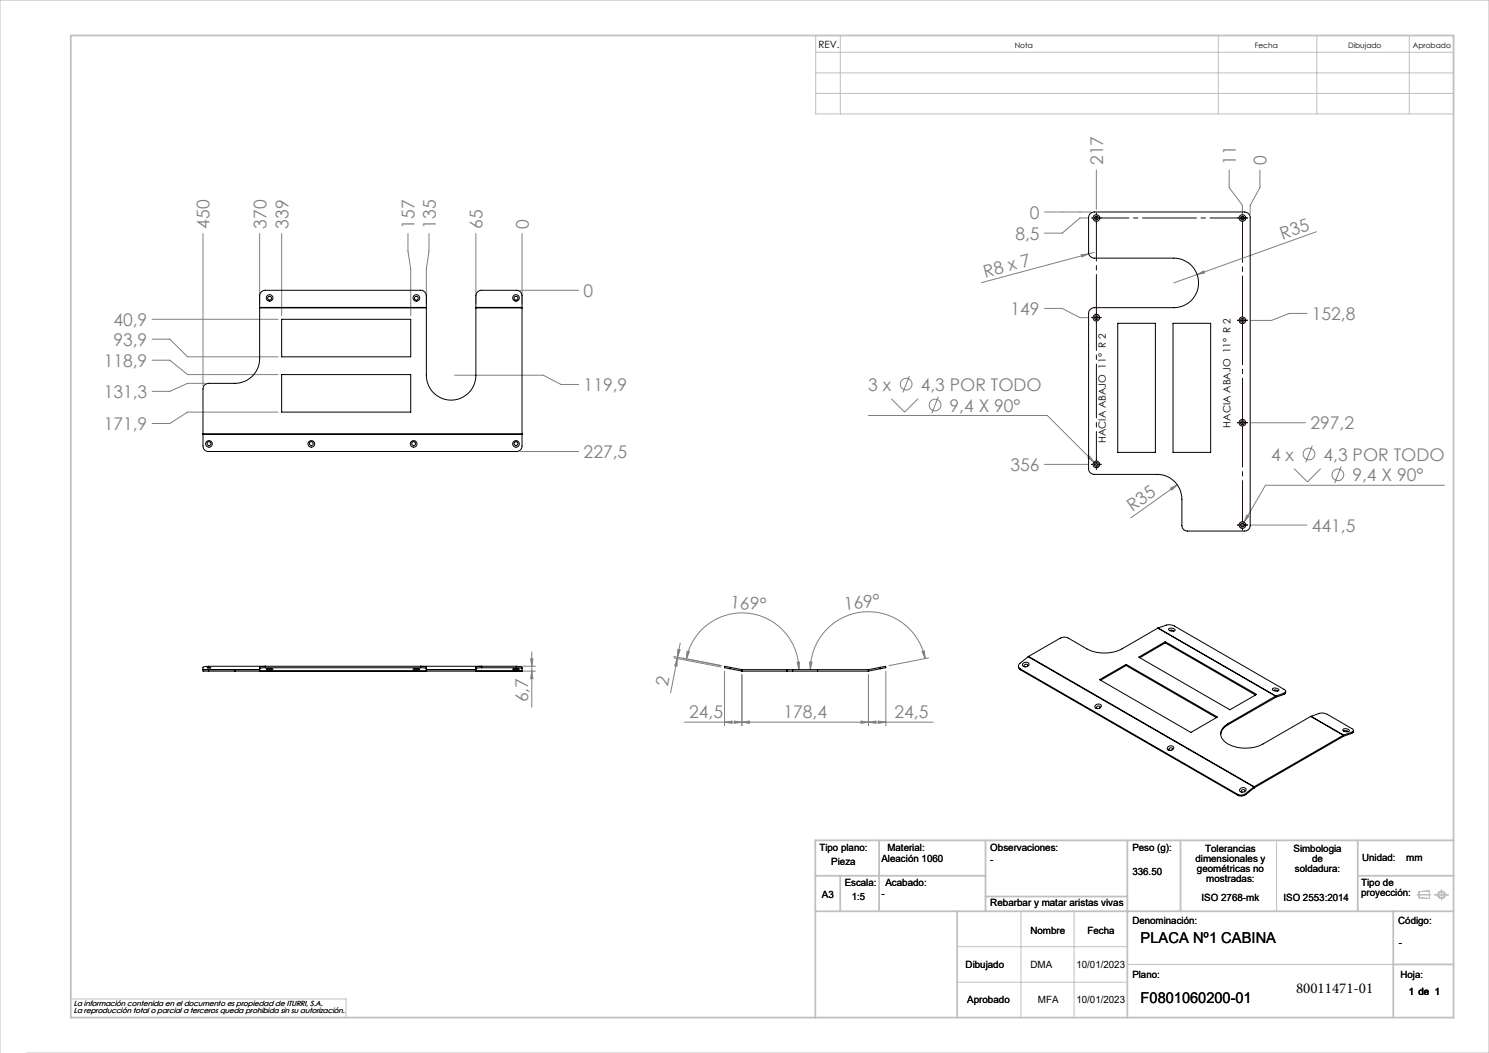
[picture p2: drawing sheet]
<svg xmlns="http://www.w3.org/2000/svg" width="420mm" height="297mm" viewBox="0 0 420 297" stroke-linecap="round" stroke-linejoin="round" font-family="sans-serif">
<g fill="none" stroke="#c0c0c0" stroke-width=".28">
<path d="M230.1 10h179.9v22.1h-179.9zM230.1 14.7h179.9M237 10v22.1M343.6 10v22.1M371.4 10v22.1M397.5 10v22.1M230.1 20.6h179.9M230.1 26.3h179.9M209.1 189.3h.1M209.4 189.3h.1M244.8 189.3h.1M245.1 189.3h.1"/>
<path d="M360.1 237v20M288 257v30M303 257v30M399.7 252.4h3.8M400.3 251.5l2.9-.2v2.1l-2.9-.2zM404.6 252.4h4M406.6 251v2.8M270 267h48M270 277h48M318 272h75M0 297v-297h420v297h-412.5M20 281.8h77.6v5.2"/>
<circle cx="406.6" cy="252.4" r=".86"/>
<circle cx="406.6" cy="252.4" r="1.07"/>
</g>
<g fill="none" stroke="#c0c0c0" stroke-width=".5">
<path d="M20 10h390v277h-390zM248 237v20M278 237v20M318 237v50M333 237v20M383 237v20M410 237h-180v50M230 257h180M230 247h48M237 247v10M270 257v30M278 252.9h40"/>
<path d="M383 247h27M393 257v30M393 272h17"/>
</g>
<g fill="none" stroke="#808080" stroke-width=".28">
<path d="M294.6 59.8h13.1M309.2 47.9v11.2M346.7 47.9v5l3.7 5v2.6M355.4 47.9v5l-2.8 5v2.5M57.3 65.9v42.8M73.2 65.9v19.8M79.4 65.9v23.1M115.1 65.9v5l.8 5v13.1M121 65.9v5l-.7 5v9.8M134.2 65.9v19.8M147.2 65.9v19.8M305 71.9l2.1-.3-1.9 .9z"/>
<path d="M306.8 61.5h-2.2l-5 4.3h-5M307.1 71.6l-30.2 8.1M308.6 71.2l-1.5 .4M337.7 77.4l1.8-1 .3 .6zM337.7 77.4l-6.6 2.4M371.3 65.4l-33.6 12M42.9 90.1h35.6M42.9 95.7h5l5 4.9h25.6M146.6 81.9h16.6M294.6 87h5l5 2.6h2.2M368.7 88.4h-5.1l-4.9 2h-5.8M42.9 101.6h5l5 4.1h25.6"/>
<path d="M57.9 108.1h-5l-5 2.3h-5M78.5 116.2h-25.6l-5 3.2h-5M128.2 105.8h25l5.1 2.6h4.9M244.9 117.2h50.5l13.2 13.1M251.4 112.5l3.8 3.7 3.7-3.7M256.5 106l-1.8 4.7M264.7 111.9l-1.9 4.7M352.9 119.2h15.3M146.6 127.3h16.6M294.6 131h12.2M306.8 129.1l.5-.5 1.3 1.7zM308.6 130.3l1.3 1.4"/>
<path d="M330.2 137.7l1.9-1-1.5 1.5zM332.1 136.7l-13.2 9.4M365 132.2l3.8 3.7 3.7-3.7M370.2 125.7l-1.9 4.7M378.3 131.6l-1.9 4.7M407.5 136.9h-50.6l-6 10.4M350.9 147.3l-.9 1.6M351.7 145.3l.5 .3-1.3 1.7zM352.9 148.1h15.8M135.3 189.3h15.7M146.6 187.9h4.4M149.7 185.8h.6l-.3 2.1z"/>
<path d="M150 183.9v15.6M150 189.3l.3 2.1h-.6zM190 185.6l13.4 2.5M190.1 185.2l13.3 2.5M191 185.7v2.2l-.7-.2zM191 185.7l-1.8 9.7M191.1 185.3l-.1 .4M191.2 183.2l.6 .1-.7 2zM191.9 181.4l-.8 3.9M193.6 185.8a16 16 0 0 1 17.2-12.8 16 16 0 0 1 14.5 15.9M193.8 183.7l.7 .2-.9 1.9zM204.4 189.3v15.4"/>
<path d="M209.3 190.3v14.4M224.9 186.8h.6l-.2 2.1zM228.4 186.8h.6l-.4 2.1zM245 190.3v14.4M249.9 189.3v15.4M260.1 183.8l.6-.2 .2 2.2zM260.9 185.8a16.3 16.3 0 0 0-17.6-13.2 16.3 16.3 0 0 0-14.7 16.3M261.9 185.6l-11.1 2.1M193 203.7h70.2M204.4 203.7l2.1-.3v.6zM207.2 203.4l2.1 .3-2.1 .3zM209.3 203.7l2.1-.3v.6z"/>
<path d="M242.9 203.4l2.1 .3-2.1 .3zM245 203.7l2.1-.3v.6zM247.8 203.4l2.1 .3-2.1 .3z"/>
<circle cx="255.6" cy="108.4" r="1.65"/>
<circle cx="263.7" cy="114.2" r="1.65"/>
<circle cx="369.2" cy="128" r="1.65"/>
<circle cx="377.4" cy="133.9" r="1.65"/>
</g>
<g fill="none" stroke="#300000" stroke-width=".28" stroke-dasharray="15.2 1.3 1.3 1.3">
<path d="M308.3 61.5h-.5M308.3 61.5h-.1M309.3 60.5v-.5M309.3 62.5v.4M309.3 61.5v-.5M309.3 61.5h-.5M309.3 61.5v.5M309.3 61.5h.5M309.3 60.5v-.1M310.3 61.5h.4M349.5 61.5h-.5M350.5 60.5v-.5"/>
<path d="M350.5 62.5v.4M351.5 61.5h.4M308.3 89.6h-.5M308.3 89.6h-.1M309.3 88.6v-.5M309.3 90.6v.4M309.3 89.6v-.5M309.3 89.6h-.5M309.3 89.6v.5M309.3 89.6h.5M310.3 89.6h.4M310.3 89.6h.1"/>
<path d="M349.5 90.3h-.5M350.5 89.3v-.4M350.5 91.3v.5M350.5 90.3v-.5M350.5 90.3h-.5M350.5 90.3v.5M350.5 90.3h.5M351.5 90.3h.4M349.5 119.2h-.5M350.5 118.2v-.4M350.5 119.2v-.5M350.5 119.2h-.5"/>
<path d="M350.5 119.2v.5M350.5 119.2h.5M351.5 119.2h.4M308.3 131h-.5M308.3 131h-.1M309.3 130v-.5M309.3 132v.4M309.3 131v-.5M309.3 131h-.5M309.3 131v.5M309.3 131h.5M309.3 132h.1"/>
<path d="M310.3 131h.4M310.3 131h.1M350.5 120.2v.5M349.5 148.1h-.5M350.5 147.1v-.5M350.5 149.1v.4M350.5 148.1v-.5M350.5 148.1h-.5M350.5 148.1v.5M350.5 148.1h.5M351.5 148.1h.4"/>
</g>
<path d="M350.5 89.3v-26.8M350.5 118.2v-26.9M350.5 147.1v-26.9" fill="none" stroke="#300000" stroke-width=".28" stroke-dasharray="15.2 1.3 1.3 1.3" stroke-dashoffset="3.7"/>
<path d="M310.3 61.5h39.2" fill="none" stroke="#300000" stroke-width=".28" stroke-dasharray="15.2 1.3 1.3 1.3" stroke-dashoffset="7.1"/>
<path d="M309.3 88.6v-26.1" fill="none" stroke="#300000" stroke-width=".28" stroke-dasharray="15.2 1.3 1.3 1.3" stroke-dashoffset="4.1"/>
<path d="M309.3 130v-39.4" fill="none" stroke="#300000" stroke-width=".28" stroke-dasharray="15.2 1.3 1.3 1.3" stroke-dashoffset="7"/>
<g fill="none" stroke="#300000" stroke-width=".28">
<path d="M308.8 61.5h.9M309.2 61v1M350 61.5h.9M350.4 61v1M308.8 89.6h.9M309.2 89.1v1M350 90.4h.9M350.4 89.8v1.1M350 119.2h.9M350.4 118.7v1M308.8 131h.9M309.2 130.5v1"/>
<path d="M350 148.1h.9M350.4 147.6v1"/>
</g>
<g fill="#808080">
<path d="M305 71.9l2.1-.3-1.9 .9z"/>
<path d="M337.7 77.4l1.8-1 .3 .6z"/>
<path d="M330.2 137.7l1.9-1-1.5 1.5z"/>
<path d="M207.2 203.4l2.1 .3-2.1 .3zM204.4 203.7l2.1-.3v.6z"/>
<path d="M245 203.7l2.1-.3v.6zM247.8 203.4l2.1 .3-2.1 .3z"/>
<path d="M209.3 203.7l2.1-.3v.6zM242.9 203.4l2.1 .3-2.1 .3z"/>
<path d="M224.9 186.8h.6l-.2 2.1zM193.8 183.7l.7 .2-.9 1.9z"/>
<path d="M306.8 129.1l1.8 1.2-1.3-1.7zM351.7 145.3l-.8 2 1.3-1.7z"/>
<path d="M260.1 183.8l.6-.2 .2 2.2zM228.4 186.8h.6l-.4 2.1z"/>
<path d="M191 185.7v2.2l-.7-.2zM191.2 183.2l.6 .1-.7 2z"/>
<path d="M150 189.3l.3 2.1h-.6zM149.7 185.8h.6l-.3 2.1z"/>
</g>
<g fill="none" stroke="#000" stroke-width=".28">
<path d="M307.5 60.3l1.1-.5h42.4a1.57 1.57 0 0 1 1.6 1.6v86.8a1.57 1.57 0 0 1-1.6 1.6h-16a1.57 1.57 0 0 1-1.6-1.6v-7.4a7 7 0 0 0-7-7h-17.8a1.63 1.63 0 0 1-1.5-1.6v-43.8a1.63 1.63 0 0 1 1.5-1.6h22.5a7 7 0 0 0 7-7 7 7 0 0 0-7-7h-22.5a1.63 1.63 0 0 1-1.5-1.6v-9.8zM73.2 86.9v14.2a7 7 0 0 1-6.9 7h-7.5a1.57 1.57 0 0 0-1.5 1.6v12.7M73.2 86.7v.2M73.2 86.7v-3.3a1.63 1.63 0 0 1 1.7-1.5h43.7a1.63 1.63 0 0 1 1.7 1.5v3.3M73.2 86.9h47.1M73.2 86.7h47.1M79.4 90.1h36.5v10.5h-36.5zM120.3 86.9v18.9a7 7 0 0 0 6.9 7.1 7 7 0 0 0 7-7.1v-18.9M120.3 86.7v.2M134.2 86.7v.2M134.2 86.7v-3.3a1.63 1.63 0 0 1 1.7-1.5h9.8a1.57 1.57 0 0 1 1.5 1.5v3.3M134.2 86.9h13"/>
<path d="M134.2 86.7h13M147.2 86.7v.2M147.2 86.9v35.5M315.3 91.2h10.6v36.4h-10.6zM330.9 91.2h10.6v36.4h-10.6zM79.4 105.7h36.5v10.5h-36.5zM57.3 122.4v.1M57.3 122.5v3.3a1.57 1.57 0 0 0 1.5 1.5h86.9a1.57 1.57 0 0 0 1.5-1.5v-3.3M57.3 122.4h89.9M57.3 122.5h89.9M147.2 122.4v.1M326.6 177.2l-10.1 5.8a11.1 11.1 0 0 1-9.9 0l-5.3-3a2.4 2.4 0 0 0-2.2 0l-9 5.1"/>
<path d="M326.6 177.2l33.2 19.2M326.7 177.1l-.1 .1M326.7 177.1l2.8-.9 1.7 .4 31 17.8a.53 .53 0 0 1 .5 .6 .53 .53 0 0 1-.5 .5M326.7 177.1l33.2 19.2M329.7 177.4a1.29 1.29 0 0 1 1.8 .4 1.14 1.14 0 0 1-1.8-.4zM330 177.9a.74 .74 0 0 1 1 .1M57.3 188.9h15.9h-6.9v.4M57.3 188.9h1.5v.4M57.3 188.9h.1M58.5 188.3l1 .1zM58.8 189.3h7.5M66.3 189.3h6.9"/>
<path d="M73.2 189.3h.1M73.2 189.3h47.1M74.9 188.3v-.4l-1.6 .3-.1 1.1M74.9 188.3l-1.7 .3M74.9 188.3h43.7M75.1 188.7l1.1-.1 .8 .2-.9 .1zM116.5 188.7l.8-.1 1.1 .1-1 .2zM118.6 188.3l1.7 .3M118.6 188.3v-.4l1.6 .3 .1 1.1M120.3 189.3h.1M120.3 189.3h13.9M120.3 188.9h13.9z"/>
<path d="M134.2 189.3h.1M134.2 189.3h13M135.9 188.3v-.4l-1.6 .3-.1 1.1M135.9 188.3l-1.7 .3M135.9 188.3h9.8M144.6 188.7l1.1-.1 .8 .2-.9 .1zM145.7 187.9l1.5 .3v1.1M145.7 188.3l1.5 .3M145.7 187.9h-86.9l-1.5 .3v1.1h1.5M145.7 187.9v.4M147.2 189.3h.1M205.9 188.6l3.3 .7"/>
<path d="M206 188.2l-1.6-.3v.4l1.5 .3M206 188.2l-.1 .4M206 188.2l3.3 .7M209.2 189.3h.1M209.3 188.9h.1M209.3 188.9l-.1 .4M209.3 189.3h12.7M209.3 188.9h12.7M209.3 188.9v.4M222 189.3h1.6M222 188.9h1.6M222 188.9v.4"/>
<path d="M223.6 189.3h7M223.6 188.9h7M223.6 188.9v.4M230.6 188.9v.4M248.2 188.2l-3.2 .7h-14.4M248.2 188.2l1.6-.3 .1 .4-1.6 .3M248.2 188.2l.1 .4M248.3 188.6l-3.4 .7h-14.3M287.3 188l.5 .9M287.7 188.6l61.4 35.4M287.7 188.6l.1 .3M287.8 188.9l61.4 35.4"/>
<path d="M288.5 187.2a.95 .95 0 0 1 1-.5 .95 .95 0 0 1 .8 .8 .94 .94 0 0 1-1 .6 .94 .94 0 0 1-.9-.8zM289.7 188l.1-.1a.45 .45 0 0 0-.5-.5 .45 .45 0 0 0-.3 .6l.2 .1M290 185.2l-2.3 1.9a.89 .89 0 0 0 0 1.5M290 185.2l63.7 36.8M290.1 185.1l-.1 .1M290.1 185.1l63.7 36.8M309 199a.92 .92 0 0 1 .9-.5 .92 .92 0 0 1 .8 .7 .92 .92 0 0 1-1 .7 .92 .92 0 0 1-.8-.8zM310.1 199.8a.38 .38 0 0 0 .2-.6 .38 .38 0 0 0-.6-.1l-.4 .4 .3 .4M310.2 191.7l7.4-4.3 25.8 14.8-7.5 4.4zM317.6 187.4v.3M317.6 187.7l25.5 14.7M317.6 187.7l-7.2 4.2"/>
<path d="M321.2 185.3l7.5-4.3 25.7 14.9-7.5 4.3zM328.7 181v.3M328.7 181.3l25.5 14.7M328.7 181.3l-7.2 4.2M359 194.2a1.28 1.28 0 0 1 1.8 .5 1.18 1.18 0 0 1-1.9-.4zM359.2 194.8a.74 .74 0 0 1 1.1 .1M359.8 196.4l-13.4 7.7M359.9 196.3l-.1 .1M362.2 195.9l-2.4 .8-13.4 7.7M362.2 195.5l-2.3 .8M362.2 195.5v.4M362.7 195.1l-.1 .4-.4 .4"/>
<path d="M329.5 210.6a.83 .83 0 0 1 1-.3 .83 .83 0 0 1 .5 .9 .92 .92 0 0 1-1 .5 .92 .92 0 0 1-.7-.8zM330.6 211.6a.38 .38 0 0 0 .1-.6 .38 .38 0 0 0-.6-.1l-.4 .5 .3 .3M346.4 204.4a3.6 3.6 0 0 0-2.1 2.7M346.4 204.1v.3M369.7 202.1l-13.4 7.7a10.3 10.3 0 0 1-11-.8 2.76 2.76 0 0 1 .6-4.6l.5-.3M369.7 202.1l9.2 5.3M369.8 202l-.1 .1M369.8 202l2.3-.8a2.94 2.94 0 0 1 2.3 .3l6.9 4a.51 .51 0 0 1 .5 .5 .51 .51 0 0 1-.5 .5M369.8 202l9.2 5.3M378.9 207.4l-25.1 14.5M378.9 207.4v.3M378.9 207.7l-25.1 14.5"/>
<path d="M378.9 205.6a1.08 1.08 0 0 1 1.6 .7 1.4 1.4 0 0 1-1.8-.5zM379 207.7h-.1M379 207.3l-.1 .1M379 207.3v.4M379.1 206.2a.74 .74 0 0 1 1.1 .2M381.2 206.9l-2.2 .8M381.3 206.5l-2.3 .8M381.3 206.5l-.1 .4M381.7 206.1l-.1 .6-.4 .2M349.1 224l.1 .3M349.8 222.5a.92 .92 0 0 1 .9-.4 .92 .92 0 0 1 .8 .7 .92 .92 0 0 1-1 .7 .92 .92 0 0 1-.8-.8zM350.9 223.3h.1a.42 .42 0 0 0 0-.6 .42 .42 0 0 0-.7 .1l-.2 .4 .3 .2"/>
<path d="M351.4 223.8a2.1 2.1 0 0 1-2.3 .2M351.4 223.8v.3M351.4 224.1a2.14 2.14 0 0 1-2.2 .2M353.7 222l-2.3 1.8M353.7 222v.2M353.7 222.2l-2.3 1.9M353.8 221.9l-.1 .1M353.8 222.2h-.1M353.8 221.9v.3"/>
<circle cx="309.2" cy="61.5" r=".52"/>
<circle cx="309.3" cy="61.5" r=".94"/>
<circle cx="350.5" cy="61.5" r=".52"/>
<circle cx="350.5" cy="61.5" r=".94"/>
<circle cx="76" cy="84.1" r=".54"/>
<circle cx="76.1" cy="84" r=".93"/>
<circle cx="117.4" cy="84" r=".93"/>
<circle cx="117.5" cy="84.1" r=".54"/>
<circle cx="145.5" cy="84.1" r=".54"/>
<circle cx="145.6" cy="84" r=".93"/>
<circle cx="309.3" cy="89.6" r=".54"/>
<circle cx="309.3" cy="89.6" r=".94"/>
<circle cx="350.4" cy="90.4" r=".54"/>
<circle cx="350.5" cy="90.3" r=".94"/>
<circle cx="350.4" cy="119.2" r=".54"/>
<circle cx="350.5" cy="119.2" r=".94"/>
<circle cx="58.9" cy="125.2" r=".93"/>
<circle cx="59" cy="125.1" r=".54"/>
<circle cx="87.8" cy="125.2" r=".93"/>
<circle cx="87.8" cy="125.1" r=".54"/>
<circle cx="116.7" cy="125.1" r=".54"/>
<circle cx="116.7" cy="125.2" r=".93"/>
<circle cx="145.5" cy="125.1" r=".54"/>
<circle cx="145.6" cy="125.2" r=".93"/>
<circle cx="309.3" cy="131" r=".54"/>
<circle cx="309.3" cy="131" r=".94"/>
<circle cx="350.4" cy="148.1" r=".54"/>
<circle cx="350.5" cy="148.1" r=".94"/>
</g>
<g font-size="4.9" fill="#808080">
<text x="311.1" y="46.5" transform="rotate(-90 311.1 46.5)">217</text>
<text x="348.6" y="46.5" transform="rotate(-90 348.6 46.5)">11</text>
<text x="357.3" y="46.5" transform="rotate(-90 357.3 46.5)">0</text>
<text x="59.1" y="64.5" transform="rotate(-90 59.1 64.5)">450</text>
<text x="75.1" y="64.5" transform="rotate(-90 75.1 64.5)">370</text>
<text x="81.3" y="64.5" transform="rotate(-90 81.3 64.5)">339</text>
<text x="117" y="64.5" transform="rotate(-90 117 64.5)">157</text>
<text x="122.9" y="64.5" transform="rotate(-90 122.9 64.5)">135</text>
<text x="136.1" y="64.5" transform="rotate(-90 136.1 64.5)">65</text>
<text x="149.1" y="64.5" transform="rotate(-90 149.1 64.5)">0</text>
<text x="290.5" y="61.6">0</text>
<text x="286.4" y="67.6">8,5</text>
<text x="361.7" y="67.7" transform="rotate(-20 361.7 67.7)">R35</text>
<text x="164.6" y="83.7">0</text>
<text x="277.9" y="78.3" transform="rotate(-15 277.9 78.3)">R8 x 7</text>
<text x="285" y="88.9">149</text>
<text x="32" y="91.9">40,9</text>
<text x="370" y="90.3">152,8</text>
<text x="32" y="97.5">93,9</text>
<text x="29.2" y="103.5">118,9</text>
<text x="29.2" y="112.2">131,3</text>
<text x="164.6" y="110.3">119,9</text>
<text x="244.9" y="110.2">3 x</text>
<text x="259.7" y="110.2">4,3 POR TODO</text>
<text x="267.9" y="116.1">9,4 X 90°</text>
<text x="29.2" y="121.3">171,9</text>
<text x="369.6" y="121.1">297,2</text>
<text x="164.6" y="129.2">227,5</text>
<text x="358.5" y="129.9">4 x</text>
<text x="373.3" y="129.9">4,3 POR TODO</text>
<text x="285" y="132.9">356</text>
<text x="381.5" y="135.8">9,4 X 90°</text>
<text x="319.5" y="144.4" transform="rotate(-35 319.5 144.4)">R35</text>
<text x="370" y="150">441,5</text>
<text x="205.9" y="171.4" transform="rotate(5 205.9 171.4)">169°</text>
<text x="238.2" y="172" transform="rotate(-5 238.2 172)">169°</text>
<text x="188.4" y="193.9" transform="rotate(-79 188.4 193.9)">2</text>
<text x="149" y="198.1" transform="rotate(-90 149 198.1)">6,7</text>
<text x="194.4" y="202.6">24,5</text>
<text x="221" y="202.6">178,4</text>
<text x="252.3" y="202.6">24,5</text>
</g>
<g font-size="4.2" fill="#010000">
<text x="321.7" y="265.9">PLACA Nº1 CABINA</text>
<text x="321.7" y="282.8">F0801060200-01</text>
</g>
<text font-size="4.2" x="365.6" y="280.1">80011471-01</text>
<g font-size="2.8" fill="#010000">
<text x="230.8" y="13.6">REV.</text>
<text x="231.1" y="239.9">Tipo plano:</text>
<text x="250.3" y="239.9">Material:</text>
<text x="279.3" y="239.9">Observaciones:</text>
<text x="319.4" y="239.9">Peso (g):</text>
<text x="234.5" y="244.1">Pieza</text>
<text x="248.6" y="243">Aleación 1060</text>
<text x="279.3" y="243.4">-</text>
<text x="337.2" y="243.1">dimensionales y</text>
<text x="337.6" y="246">geométricas no</text>
<text x="339.9" y="240.3">Tolerancias</text>
<text x="364.9" y="240.2">Simbologia</text>
<text x="365.3" y="245.9">soldadura:</text>
<text x="370.1" y="243">de</text>
<text x="384.2" y="242.7">Unidad:</text>
<text x="396.7" y="242.7">mm</text>
<text x="238.3" y="250">Escala:</text>
<text x="249.7" y="250">Acabado:</text>
<text x="319.4" y="246.9">336.50</text>
<text x="340.2" y="248.8">mostradas:</text>
<text x="383.9" y="250">Tipo de</text>
<text x="231.9" y="253.4">A3</text>
<text x="240.3" y="254">1:5</text>
<text x="248.6" y="252.9">-</text>
<text x="279.3" y="255.7">Rebarbar y matar aristas vivas</text>
<text x="338.9" y="254">ISO 2768-mk</text>
<text x="362" y="254">ISO 2553:2014</text>
<text x="383.9" y="252.8">proyección:</text>
<text x="290.6" y="263.3">Nombre</text>
<text x="306.7" y="263.3">Fecha</text>
<text x="319.4" y="260.6">Denominación:</text>
<text x="394.4" y="260.6">Código:</text>
<text x="394.6" y="266.9">-</text>
<text x="272.4" y="273">Dibujado</text>
<text x="290.6" y="273">DMA</text>
<text x="303.6" y="273">10/01/2023</text>
<text x="319.4" y="275.8">Plano:</text>
<text x="395" y="275.8">Hoja:</text>
<text x="397.4" y="280.6">1 de 1</text>
<text x="272.8" y="282.8">Aprobado</text>
<text x="292.7" y="282.8">MFA</text>
<text x="303.6" y="282.8">10/01/2023</text>
</g>
<g font-size="2.8">
<text x="311.9" y="124.9" transform="rotate(-90 311.9 124.9)">HACIA ABAJO 11° R 2</text>
<text x="347.1" y="120.6" transform="rotate(-90 347.1 120.6)">HACIA ABAJO 11° R 2</text>
</g>
<g font-size="2.1" fill="#010000">
<text x="286.2" y="13.6">Nota</text>
<text x="353.9" y="13.6">Fecha</text>
<text x="380.3" y="13.6">Dibujado</text>
<text x="398.5" y="13.6">Aprobado</text>
<text x="20.8" y="283.7">La información contenida en el documento es propiedad de ITURRI, S.A.</text>
<text x="20.8" y="285.7">La reproducción total o parcial a terceros queda prohibida sin su autorización.</text>
</g>
</svg>
